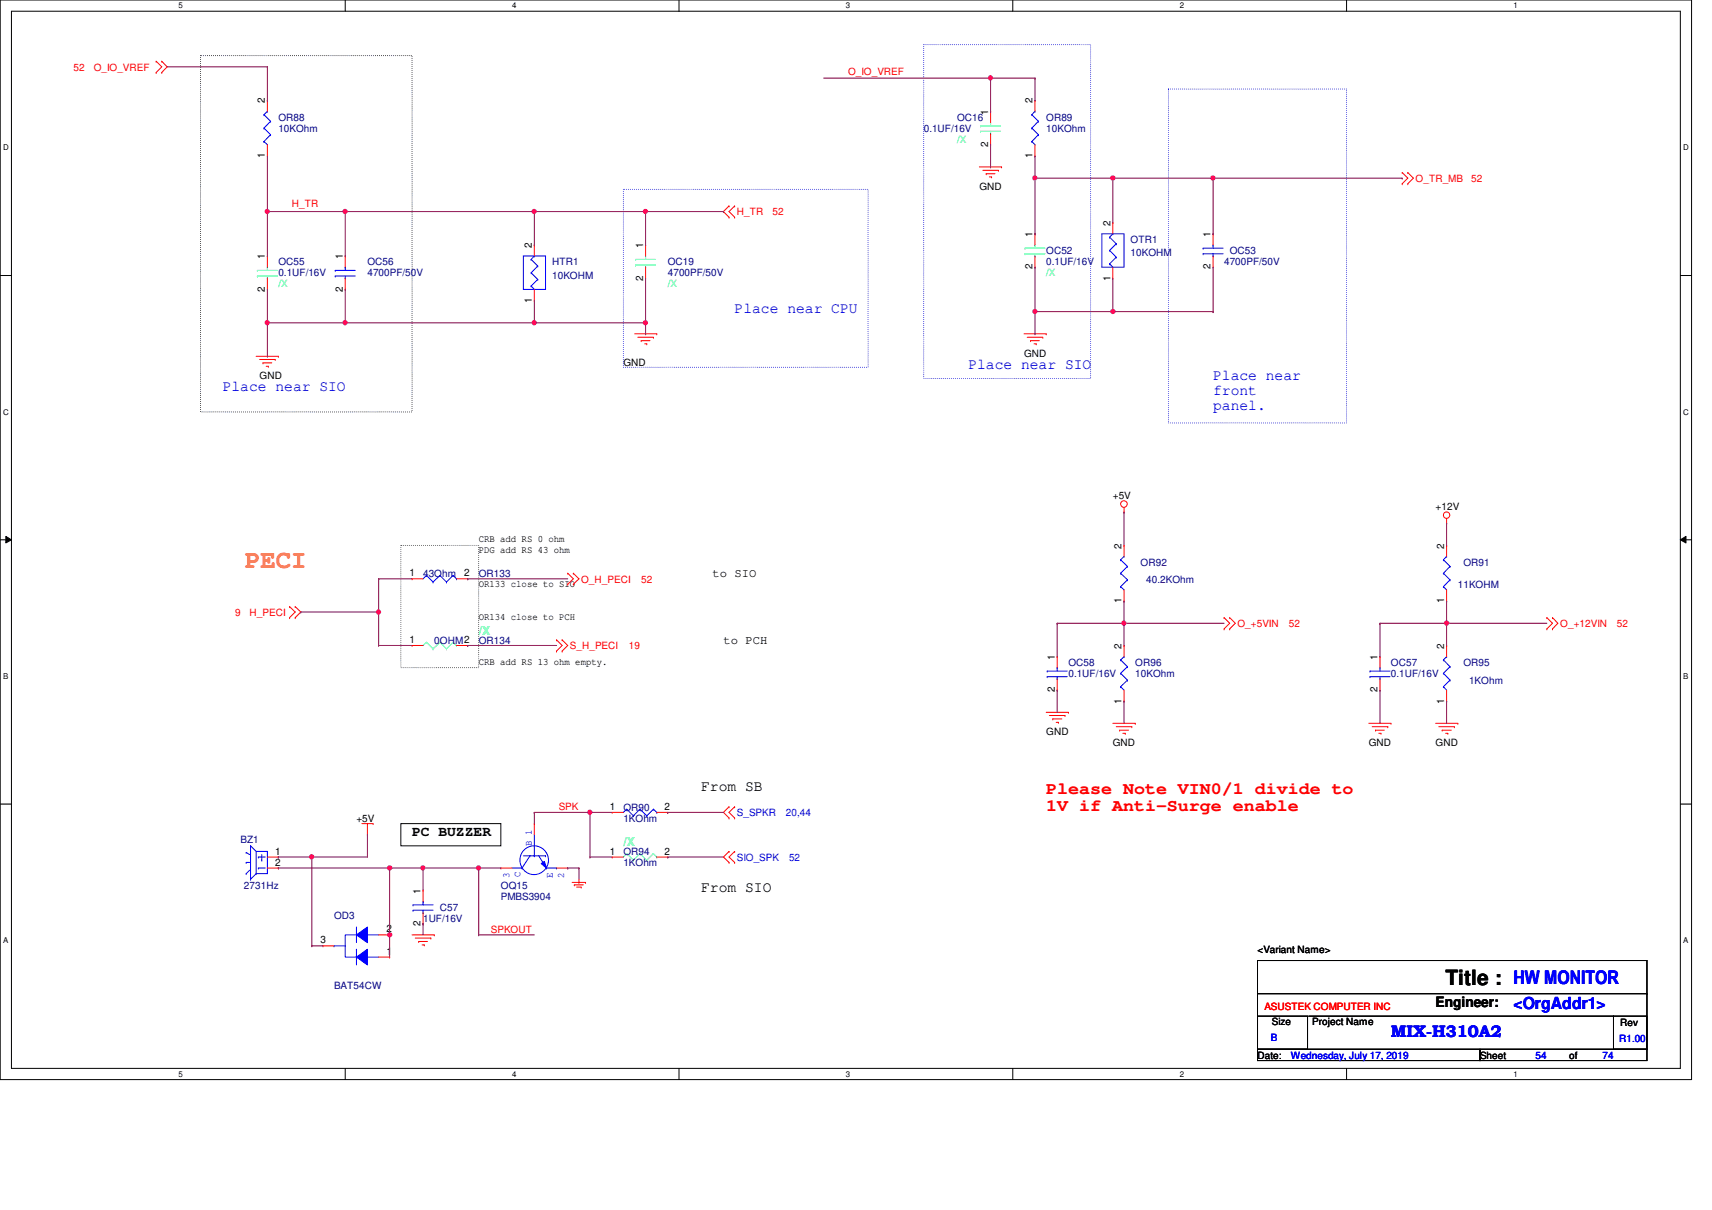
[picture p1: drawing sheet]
<svg xmlns="http://www.w3.org/2000/svg" width="297mm" height="210mm" viewBox="0 0 297 210" stroke-linecap="round" stroke-linejoin="round" font-family="sans-serif">
<path d="M0 0h293.5v187.3h-293.5zM2 1.9h289.5v183.4h-289.5z" fill="none" stroke="#000" stroke-width=".17"/>
<g fill="#fff">
<path d="M30.9 .2h.8v1.5h-.8z"/>
<path d="M30.9 185.5h.8v1.6h-.8z"/>
</g>
<path d="M59.9 0v1.9M59.9 185.3v2" fill="none" stroke="#000" stroke-width=".17"/>
<g fill="#fff">
<path d="M88.9 .2h.7v1.5h-.7z"/>
<path d="M88.9 185.5h.7v1.6h-.7z"/>
</g>
<path d="M117.8 0v1.9M117.8 185.3v2" fill="none" stroke="#000" stroke-width=".17"/>
<g fill="#fff">
<path d="M146.8 .2h.7v1.5h-.7z"/>
<path d="M146.8 185.5h.7v1.6h-.7z"/>
</g>
<path d="M175.7 0v1.9M175.7 185.3v2" fill="none" stroke="#000" stroke-width=".17"/>
<g fill="#fff">
<path d="M204.7 .2h.7v1.5h-.7z"/>
<path d="M204.7 185.5h.7v1.6h-.7z"/>
</g>
<path d="M233.6 0v1.9M233.6 185.3v2" fill="none" stroke="#000" stroke-width=".17"/>
<g fill="#fff">
<path d="M262.6 .2h.8v1.5h-.8z"/>
<path d="M262.6 185.5h.8v1.6h-.8z"/>
<path d="M.5 24.8h1v1.6h-1z"/>
<path d="M292.1 24.8h.9v1.6h-.9z"/>
<path d="M.5 70.7h1v1.5h-1z"/>
<path d="M292.1 70.7h.9v1.5h-.9z"/>
</g>
<path d="M0 47.8h2M291.5 47.8h2" fill="none" stroke="#000" stroke-width=".17"/>
<g fill="#fff">
<path d="M.5 116.5h.9v1.6h-.9z"/>
<path d="M292.1 116.5h.8v1.6h-.8z"/>
</g>
<path d="M0 93.6h2M1 93l1 .6-1 .6zM291.5 93.6l1-.6v1.2zM291.5 93.6h2" fill="none" stroke="#000" stroke-width=".17"/>
<path d="M1 93l1 .6-1 .6zM291.5 93.6l1-.6v1.2z" fill="#000"/>
<g fill="#fff">
<path d="M.5 162.4h.9v1.5h-.9z"/>
<path d="M292.1 162.4h.8v1.5h-.8z"/>
</g>
<path d="M0 139.5h2M291.5 139.5h2M69.6 142.9h17.3v3.8h-17.3zM218.2 166.6h67.5v15.4h-67.5zM218.2 176.3h8.7v5.7h-8.7zM218.2 172.4h67.5M227.1 176.3h52.8M279.9 176.3h5.8v5.7h-5.8zM279.9 176.3h.1M285.7 172.4h.1M218.2 182h38.6v2h-38.6zM256.8 182h28.9v2h-28.9z" fill="none" stroke="#000" stroke-width=".17"/>
<path d="M34.8 9.7h36.7v61.8h-36.7z" fill="none" stroke="#000" stroke-width=".17" stroke-dasharray="0 .3"/>
<path d="M160.3 7.7h28.9v58h-28.9zM202.7 15.5h30.9v57.9h-30.9zM108.2 32.9h42.4v30.8h-42.4z" fill="none" stroke="#00f" stroke-width=".17" stroke-dasharray="0 .3"/>
<path d="M69.6 94.6h13.5v21.2h-13.5z" fill="none" stroke="#007f00" stroke-width=".17" stroke-dasharray="0 .3"/>
<g fill="none" stroke="#f00" stroke-width=".17">
<path d="M27.1 12.6h.1M27.1 10.6h.1M27.1 10.6l1 1-1 1M28.1 10.6h.1M28.1 12.6h.1M28.1 10.6l.9 1-.9 1M126.5 35.7h.1M126.5 37.7h.1M126.5 35.7l-1 1 1 1M127.5 37.7h.1M127.5 35.7h.1M127.5 35.7l-1 1 1 1"/>
<path d="M169.9 29h3.9M170.5 29.5h2.7M171.1 30.1h.1M171.1 30.1h1.5M171.7 30.7h.3M172 30.7h.1M173.2 29.5h.1M173.8 29h.1M243.3 29.9h.1M243.3 31.9h.1M243.3 29.9l1 1-1 1M244.3 29.9h.1"/>
<path d="M244.3 31.9h.1M244.3 29.9l.9 1-.9 1M59.9 44.4h.1M59.9 50.2h.1M59.9 44.4v2M59.9 48.3v1.9M110.1 57.9h3.9M110.7 58.5h2.7M111.2 59.1h.1M111.2 59.1h1.6M111.8 59.6h.4M112 42.5h.1"/>
<path d="M112 48.3h.1M112 42.5v1.9M112 46.4v1.9M112.2 59.6h.1M113.4 58.5h.1M114 57.9h.1M177.7 57.9h3.8M178.2 58.5h2.7M178.8 59.1h.1M178.8 59.1h1.5M179.4 59.6h.4M179.8 59.6h.1"/>
<path d="M180.9 58.5h.1M181.5 57.9h.1M44.4 61.8h3.9M45 62.4h2.7M45.6 62.9h.1M45.6 62.9h1.6M46.2 63.5h.4M46.6 63.5h.1M47.7 62.4h.1M48.3 61.8h.1M98.5 99.4h.1M98.5 99.4l1 1-1 .9"/>
<path d="M99.5 99.4h.1M99.5 99.4l1 1-1 .9M195 88.8h.1M195 94.6h.1M195 88.1v.7M195 94.6v1.9M251 90.8h.1M251 90v.8M50.2 105.2h.1M50.2 107.1h.1M50.2 105.2l1 1-1 .9M51.2 107.1h.1"/>
<path d="M51.2 105.2h.1M51.2 105.2l1 1-1 .9M96.6 112.9h.1M96.6 111h.1M96.6 111l.9 1-.9 .9M97.5 112.9h.1M97.5 111h.1M97.5 111l1 1-1 .9M98.5 101.3h.1M99.5 101.3h.1M195 104.3h.1M195 102.3v2"/>
<path d="M212.4 107.1h.1M212.4 109.1h.1M212.4 107.1l1 1-1 1M213.4 107.1h.1M213.4 109.1h.1M213.4 107.1l.9 1-.9 1M268.4 107.1h.1M268.4 109.1h.1M268.4 107.1l1 1-1 1M269.4 107.1h.1M269.4 109.1h.1M269.4 107.1l.9 1-.9 1"/>
<path d="M126.5 140h.1M126.5 140l-1 .9 1 1M127.5 140h.1M127.5 140l-1 .9 1 1M181.5 123.6h3.9M182.1 124.1h2.7M182.7 124.7h.1M182.7 124.7h1.5M183.3 125.3h.3M183.6 125.3h.1M184.8 124.1h.1M185.4 123.6h.1"/>
<path d="M193.1 125.5h3.9M193.7 126.1h2.7M194.3 126.7h.1M194.3 126.7h1.5M194.8 127.2h.4M195.2 127.2h.1M196.4 126.1h.1M197 125.5h.1M237.5 125.5h3.8M238.1 126.1h2.7M238.7 126.7h.1M238.7 126.7h1.5"/>
<path d="M239.2 127.2h.4M239.6 127.2h.1M240.8 126.1h.1M241.3 125.5h.1M249.1 125.5h3.8M249.6 126.1h2.7M250.2 126.7h.1M250.2 126.7h1.6M250.8 127.2h.4M251.2 127.2h.1M252.3 126.1h.1M252.9 125.5h.1"/>
<path d="M62.8 142.9h1.9M63.8 144.8h.1M63.8 142.9v1.9M64.7 142.9h.1M99.3 153.1h2.3M99.6 153.5h.1M99.6 153.5h1.6M100 153.9h.8M100.5 153.1h.1M100.5 152.5v.6M100.8 153.9h.1M101.6 153.1h.1"/>
<path d="M126.5 141.9h.1M126.5 147.7h.1M126.5 149.6h.1M126.5 147.7l-1 1 1 .9M127.5 141.9h.1M127.5 149.6h.1M127.5 147.7h.1M127.5 147.7l-1 1 1 .9M71.5 162.2h3.8M72 162.7h2.8M72.6 163.3h.1M72.6 163.3h1.6"/>
<path d="M73.2 163.9h.4M73.6 163.9h.1M74.8 162.7h.1M75.3 162.2h.1"/>
<circle cx="195" cy="87.4" r=".57"/>
<circle cx="251" cy="89.4" r=".56"/>
</g>
<g fill="none" stroke="#00f" stroke-width=".17">
<path d="M58.2 46.9h.1M58.2 47.9h.1M58.2 46.9h3.4M58.2 47.9h3.4M59.9 46.4h.1M59.9 48.3h.1M59.9 46.4v.5M59.9 47.9v.4M194.4 97.1h.1M194.4 99.4h.1M194.4 97.1l1.2 1.2M194.4 99.4l1.2 1.2"/>
<path d="M195 96.5h.1M195 96.5l-.6 .6M195.6 98.3h.1M195.6 98.3l-1.2 1.1M194.4 101.8h.1M194.4 101.8l.6 .5M195.6 100.6h.1M195.6 100.6l-1.2 1.2M61.8 163.3h.1M61.8 160.8v2.5M63.8 162.2h.1M63.8 162.2h1.9"/>
</g>
<path d="M110.3 45h.1M110.3 46h.1M110.3 45h3.4M110.3 46h3.4M112 44.4h.1M112 46.4h.1M112 44.4v.6M112 46v.4" fill="none" stroke="#00ff7f" stroke-width=".17"/>
<path d="M61.8 162.2l2-1.4v2.7z" fill-rule="evenodd" fill="#00f"/>
<path d="M61.8 162.2l2-1.4v2.7z" fill="none" stroke="#00f" stroke-width=".17"/>
<path d="M61.8 166l2-1.3v2.7z" fill-rule="evenodd" fill="#00f"/>
<g fill="none" stroke="#00f" stroke-width=".17">
<path d="M179 19.9h.1M179 19.9l1.2 1.1M179.6 19.3h.1M179.6 19.3l-.6 .6M179 24.6h.1M179 22.2h.1M179 24.6l.6 .5M179 22.2l1.2 1.2M180.2 21h.1M180.2 23.4h.1M180.2 21l-1.2 1.2M180.2 23.4l-1.2 1.2"/>
<path d="M181.7 116.4h.1M181.7 117.4h.1M181.7 116.4h3.5M181.7 117.4h3.5M183.4 115.8h.1M183.4 117.8h.1M183.4 115.8v.6M183.4 117.4v.4M237.7 116.4h.1M237.7 117.4h.1M237.7 116.4h3.5M237.7 117.4h3.5"/>
<path d="M239.4 115.8h.1M239.4 117.8h.1M239.4 115.8v.6M239.4 117.4v.4M88.9 150.6h1.7M90.6 150.6h.1M90.8 148.5h3.9M91.9 148.5h.1M91.9 148.5l-1.3 2.1M92.7 148.5h.1M92.7 144.8v3.7M93.5 148.5l1.3 2.1"/>
<path d="M94.7 148.5h.1M94.8 150.6h.1M94.8 150.6h1.8M96.6 150.6h.1M58 164.1h.1M58 164.1h1.9M61.8 166l2-1.3v2.7zM61.8 164.7h.1M61.8 162.2h-1.9v3.8h1.9M61.8 164.7v2.7M63.8 166h.1M63.8 166h1.9"/>
<circle cx="92.7" cy="149.2" r="2.49"/>
</g>
<g fill="none" stroke="#f00" stroke-width=".17">
<path d="M179.6 17.4h.1M179.6 17.4v1.9M179.6 27.1h.1M179.6 25.1v2M183.4 113.9h.1M183.4 119.7h.1M183.4 113.9v1.9M183.4 117.8v1.9M239.4 113.9h.1M239.4 119.7h.1M239.4 113.9v1.9M239.4 117.8v1.9"/>
<path d="M56 164.1h.1M56 164.1h2M65.7 166h1.9M65.7 162.2h1.9M67.6 166h.1M67.6 162.2h.1"/>
</g>
<path d="M93.9 149.8l.5-.4 .4 1.2z" fill="#00f"/>
<g fill="none" stroke="#00f" stroke-width=".17">
<path d="M45.8 19.9h.1M45.8 19.9l1.1 1.1M46.4 19.3h.1M46.4 19.3l-.6 .6M45.8 24.6h.1M45.8 22.2h.1M45.8 24.6l.6 .5M45.8 22.2l1.1 1.2M46.9 21h.1M46.9 23.4h.1M46.9 21l-1.1 1.2M46.9 23.4l-1.1 1.2"/>
<path d="M90.8 44.4h3.9v5.8h-3.9zM92.2 45h.1M92.2 49.6h.1M92.2 47.3h.1M92.2 45l1.1 1.1M92.2 49.6l.5 .6M92.2 47.3l1.1 1.2M92.7 44.4h.1M92.7 44.4l-.5 .6M93.3 46.1h.1M93.3 48.5h.1M93.3 46.1l-1.1 1.2"/>
<path d="M93.3 48.5l-1.1 1.1M191.2 40.6h3.8v5.8h-3.8zM192.5 41.1h.1M192.5 45.8h.1M192.5 43.4h.1M192.5 41.1l1.2 1.2M192.5 45.8l.6 .6M192.5 43.4l1.2 1.2M193.1 40.6h.1M193.1 40.6l-.6 .5M193.7 42.3h.1M193.7 44.6h.1"/>
<path d="M193.7 42.3l-1.2 1.1M193.7 44.6l-1.2 1.2M208.7 43.1h.1M208.7 44h.1M208.7 43.1h3.5M208.7 44h3.5M210.5 42.5h.1M210.5 44.4h.1M210.5 42.5v.6M210.5 44v.4M74 99.8h.1M74 99.8l1.1 1.2"/>
<path d="M74 99.8l-.6 .6M76.3 99.8h.1M76.3 99.8l1.2 1.2M76.3 99.8l-1.2 1.2M78.6 99.8h.1M78.6 99.8l.6 .6M78.6 99.8l-1.1 1.2M250.4 97.1h.1M250.4 99.4h.1M250.4 97.1l1.2 1.2M250.4 99.4l1.2 1.2M251 96.5h.1"/>
<path d="M251 96.5l-.6 .6M251.6 98.3h.1M251.6 98.3l-1.2 1.1M75.1 101h.1M77.5 101h.1M79.2 100.4h.1M194.4 114.5h.1M194.4 119.1h.1M194.4 116.8h.1M194.4 114.5l1.2 1.2M194.4 119.1l.6 .6M194.4 116.8l1.2 1.2"/>
<path d="M195 113.9h.1M195 113.9l-.6 .6M195.6 115.7h.1M195.6 118h.1M195.6 115.7l-1.2 1.1M195.6 118l-1.2 1.1M250.4 101.8h.1M250.4 114.5h.1M250.4 119.1h.1M250.4 116.8h.1M250.4 101.8l.6 .5M250.4 114.5l1.2 1.2"/>
<path d="M250.4 119.1l.6 .6M250.4 116.8l1.2 1.2M251 113.9h.1M251 113.9l-.6 .6M251.6 100.6h.1M251.6 115.7h.1M251.6 118h.1M251.6 100.6l-1.2 1.2M251.6 115.7l-1.2 1.1M251.6 118l-1.2 1.1M42.7 147.9h.1M42.7 151.6h.1"/>
<path d="M42.7 149.6h.1M42.7 147.9l.6 .4M42.7 149.6h.6M43.3 151l-.6 .6M43.5 146.7h.1M43.5 152.5h.1M43.5 146.7l.9 1M43.5 146.7v5.8M44.4 147.7h2v3.9h-2zM44.4 151.6h.1M44.4 151.6l-.9 .9M44.8 148.7h.1"/>
<path d="M44.8 150.6h.1M44.8 148.7h1.2M44.8 150.6h1.2M45.4 149.2h.1M45.4 148.3v.9M71.7 157h.1M71.7 157.9h.1M71.7 157h3.4M71.7 157.9h3.4M73.4 156.4h.1M73.4 158.3h.1M73.4 156.4v.6"/>
<path d="M73.4 157.9v.4M93.9 149.8l.5-.4 .4 1.2zM108.8 140.4h.1M108.8 140.4l1.1 1.1M108.8 140.4l-.6 .5M109.9 141.5h.1M111 140.4h.1M111 140.4l1.2 1.1M111 140.4l-1.1 1.1M112.2 141.5h.1M113.4 140.4h.1M113.4 140.4l.6 .5"/>
<path d="M113.4 140.4l-1.2 1.1M114 140.9h.1"/>
</g>
<g fill="none" stroke="#f00" stroke-width=".17">
<path d="M46.4 17.4h.1M46.4 17.4v1.9M171.9 19.3h.1M171.9 19.3v2M46.4 27.1h.1M46.4 25.1v2M171.9 25.1h.1M171.9 23.2v1.9M193.1 38.6h.1M193.1 38.6v2M46.4 44.4h.1M46.4 50.2h.1"/>
<path d="M46.4 44.4v2M46.4 48.3v1.9M92.7 52.2h.1M92.7 42.5h.1M92.7 42.5v1.9M92.7 50.2v2M179.6 40.6h.1M179.6 46.4h.1M179.6 40.6v1.9M179.6 44.4v2M193.1 48.3h.1M193.1 46.4v1.9"/>
<path d="M210.5 40.6h.1M210.5 46.4h.1M210.5 40.6v1.9M210.5 44.4v2M251 94.6h.1M251 94.6v1.9M71.5 112h.1M71.5 100.4h.1M71.5 112h1.9M71.5 100.4h1.9M79.2 112h1.9M79.2 100.4h1.9"/>
<path d="M81.1 112h.1M81.1 100.4h.1M195 112h.1M195 112v1.9M195 119.7v1.9M251 104.3h.1M251 112h.1M251 102.3v2M251 112v1.9M251 119.7v1.9M195 121.6h.1M251 121.6h.1"/>
<path d="M46.4 150.6h1.9M46.4 148.7h1.9M48.3 148.7h.1M48.3 150.6h.1M73.4 154.4h.1M73.4 154.4v2M73.4 158.3v1.9M86.9 150.6h.1M86.9 150.6h2M92.7 142.9h.1M92.7 142.9v1.9M96.6 150.6h1.9"/>
<path d="M98.5 150.6h.1M106.2 148.7h.1M106.2 140.9h.1M106.2 148.7h2M106.2 140.9h2M114 148.7h1.9M114 140.9h1.9M115.9 148.7h.1M115.9 140.9h.1M73.4 160.2h.1"/>
</g>
<g fill="none" stroke="#00ff7f" stroke-width=".17">
<path d="M170.1 21.8h.1M170.1 22.8h.1M170.1 21.8h3.5M170.1 22.8h3.5M171.9 21.3h.1M171.9 23.2h.1M171.9 21.3v.5M171.9 22.8v.4M44.7 46.9h.1M44.7 47.9h.1M44.7 46.9h3.4M44.7 47.9h3.4"/>
<path d="M46.4 46.4h.1M46.4 48.3h.1M46.4 46.4v.5M46.4 47.9v.4M177.8 43.1h.1M177.8 44h.1M177.8 43.1h3.5M177.8 44h3.5M179.6 42.5h.1M179.6 44.4h.1M179.6 42.5v.6M179.6 44v.4"/>
<path d="M74 111.4h.1M74 111.4l1.1 1.2M74 111.4l-.6 .6M75.1 112.6h.1M76.3 111.4h.1M76.3 111.4l1.2 1.2M76.3 111.4l-1.2 1.2M77.5 112.6h.1M78.6 111.4h.1M78.6 111.4l.6 .6M78.6 111.4l-1.1 1.2M79.2 112h.1"/>
<path d="M108.8 148.1h.1M108.8 148.1l1.1 1.1M108.8 148.1l-.6 .6M109.9 149.2h.1M111 148.1h.1M111 148.1l1.2 1.1M111 148.1l-1.1 1.1M112.2 149.2h.1M113.4 148.1h.1M113.4 148.1l.6 .6M113.4 148.1l-1.2 1.1M114 148.7h.1"/>
</g>
<path d="M29 11.6h17.4M46.4 11.6h.1M46.4 17.4h.1M46.4 11.6v5.8M46.4 36.7h.1M46.4 27.1v9.6M92.7 36.7h19.3M112 36.7h.1" fill="none" stroke="#7f0040" stroke-width=".17"/>
<circle cx="112" cy="36.7" r=".37" fill="#f0f"/>
<circle cx="112" cy="36.7" r=".37" fill="none" stroke="#f0f" stroke-width=".17"/>
<path d="M59.9 36.7h.1M59.9 36.7h-13.5v7.7M59.9 36.7v7.7M92.7 36.7v5.8M46.4 44.4h.1M59.9 44.4h.1M92.7 42.5h.1" fill="none" stroke="#7f0040" stroke-width=".17"/>
<circle cx="46.4" cy="36.7" r=".37" fill="#f0f"/>
<circle cx="46.4" cy="36.7" r=".37" fill="none" stroke="#f0f" stroke-width=".17"/>
<path d="M125.5 36.7h.1M125.5 36.7h-13.5v5.8M112 42.5h.1M183.4 119.7h.1M183.4 108.1h.1M183.4 108.1h29M183.4 119.7v3.9M195 108.1h.1" fill="none" stroke="#7f0040" stroke-width=".17"/>
<circle cx="195" cy="108.1" r=".37" fill="#f0f"/>
<circle cx="195" cy="108.1" r=".37" fill="none" stroke="#f0f" stroke-width=".17"/>
<path d="M112 56h.1M112 48.3v7.7M195 88.8h.1M195 88.8v5.8M183.4 108.1h.1M183.4 108.1v5.8M195 108.1h.1M195 104.3h.1M195 104.3v7.7M195 121.6h.1M195 121.6v3.9" fill="none" stroke="#7f0040" stroke-width=".17"/>
<circle cx="112" cy="56" r=".37" fill="#f0f"/>
<circle cx="112" cy="56" r=".37" fill="none" stroke="#f0f" stroke-width=".17"/>
<path d="M59.9 36.7h32.8M92.7 36.7h.1M46.4 56v5.8M92.7 56h.1M92.7 52.2v3.8M46.4 61.8h.1" fill="none" stroke="#7f0040" stroke-width=".17"/>
<circle cx="59.9" cy="36.7" r=".37" fill="#f0f"/>
<circle cx="59.9" cy="36.7" r=".37" fill="none" stroke="#f0f" stroke-width=".17"/>
<circle cx="92.7" cy="36.7" r=".37" fill="#f0f"/>
<circle cx="92.7" cy="36.7" r=".37" fill="none" stroke="#f0f" stroke-width=".17"/>
<path d="M171.9 19.3h.1M171.9 13.5v5.8M179.6 54.1h.1M179.6 46.4v7.7" fill="none" stroke="#7f0040" stroke-width=".17"/>
<circle cx="179.5" cy="54" r=".37" fill="#f0f"/>
<circle cx="179.5" cy="54" r=".37" fill="none" stroke="#f0f" stroke-width=".17"/>
<path d="M210.5 30.9h32.8M243.3 30.9h.1" fill="none" stroke="#7f0040" stroke-width=".17"/>
<circle cx="210.4" cy="30.9" r=".37" fill="#f0f"/>
<circle cx="210.4" cy="30.9" r=".37" fill="none" stroke="#f0f" stroke-width=".17"/>
<g fill="none" stroke="#7f0040" stroke-width=".17">
<path d="M171.9 13.5h7.7M179.6 13.5h.1M171.9 29h.1M171.9 25.1v3.9M193.1 30.9h.1M193.1 30.9v7.7M210.5 30.9h.1M210.5 30.9h-30.9v9.7M210.5 30.9v9.7M179.6 40.6h.1M193.1 54.1h17.4M210.5 40.6h.1"/>
<path d="M210.5 54.1h.1"/>
</g>
<circle cx="179.5" cy="30.9" r=".37" fill="#f0f"/>
<circle cx="179.5" cy="30.9" r=".37" fill="none" stroke="#f0f" stroke-width=".17"/>
<circle cx="193.1" cy="30.9" r=".37" fill="#f0f"/>
<circle cx="193.1" cy="30.9" r=".37" fill="none" stroke="#f0f" stroke-width=".17"/>
<path d="M142.9 13.5h29M171.9 13.5h.1M179.6 30.9h.1M179.6 27.1v3.8" fill="none" stroke="#7f0040" stroke-width=".17"/>
<circle cx="171.8" cy="13.5" r=".38" fill="#f0f"/>
<circle cx="171.8" cy="13.5" r=".38" fill="none" stroke="#f0f" stroke-width=".17"/>
<g fill="none" stroke="#7f0040" stroke-width=".17">
<path d="M179.6 17.4h.1M179.6 13.5v3.9M251 90.8h.1M251 90.8v3.8M239.4 108.1h.1M239.4 119.7h.1M239.4 108.1h29M239.4 108.1v5.8M239.4 119.7v5.8M251 108.1h.1M251 108.1v3.9M251 121.6h.1"/>
<path d="M251 121.6v3.9"/>
</g>
<circle cx="251" cy="108.1" r=".37" fill="#f0f"/>
<circle cx="251" cy="108.1" r=".37" fill="none" stroke="#f0f" stroke-width=".17"/>
<path d="M251 104.3h.1M251 104.3v3.8M73.4 150.6h.1M73.4 150.6h9.7" fill="none" stroke="#7f0040" stroke-width=".17"/>
<circle cx="83" cy="150.6" r=".37" fill="#f0f"/>
<circle cx="83" cy="150.6" r=".37" fill="none" stroke="#f0f" stroke-width=".17"/>
<circle cx="73.4" cy="150.6" r=".37" fill="#f0f"/>
<circle cx="73.4" cy="150.6" r=".37" fill="none" stroke="#f0f" stroke-width=".17"/>
<path d="M102.4 140.9h.1M102.4 140.9v7.8M83.1 162.2h.1M83.1 162.2h9.6" fill="none" stroke="#7f0040" stroke-width=".17"/>
<circle cx="102.3" cy="140.9" r=".37" fill="#f0f"/>
<circle cx="102.3" cy="140.9" r=".37" fill="none" stroke="#f0f" stroke-width=".17"/>
<g fill="none" stroke="#7f0040" stroke-width=".17">
<path d="M48.3 150.6h.1M48.3 150.6h19.3M73.4 150.6h.1M73.4 150.6v3.8M83.1 150.6h.1M83.1 150.6h3.8M83.1 150.6v11.6M92.7 140.9h.1M92.7 140.9v2M115.9 140.9h.1M115.9 140.9h9.6M54.1 164.1h.1"/>
<path d="M54.1 164.1h1.9"/>
</g>
<circle cx="67.6" cy="150.6" r=".37" fill="#f0f"/>
<circle cx="67.6" cy="150.6" r=".37" fill="none" stroke="#f0f" stroke-width=".17"/>
<path d="M48.3 148.7h.1M48.3 148.7h5.8M102.4 140.9h.1M102.4 140.9h3.8M115.9 148.7h.1M115.9 148.7h9.6M67.6 162.2h.1M67.6 162.2v3.8" fill="none" stroke="#7f0040" stroke-width=".17"/>
<circle cx="67.6" cy="162.2" r=".37" fill="#f0f"/>
<circle cx="67.6" cy="162.2" r=".37" fill="none" stroke="#f0f" stroke-width=".17"/>
<g fill="none" stroke="#7f0040" stroke-width=".17">
<path d="M46.4 56h13.5M59.9 56h.1M193.1 54.1h.1M193.1 48.3v5.8M63.8 144.8h.1M63.8 144.8v3.9M67.6 150.6h.1M67.6 150.6h5.8M67.6 150.6v11.6M92.7 140.9h.1M92.7 140.9h9.7M98.5 150.6h.1"/>
<path d="M98.5 150.6h2M102.4 148.7h.1M102.4 148.7h3.8M73.4 160.2h.1M73.4 160.2v2"/>
</g>
<circle cx="193.1" cy="54" r=".37" fill="#f0f"/>
<circle cx="193.1" cy="54" r=".37" fill="none" stroke="#f0f" stroke-width=".17"/>
<path d="M59.9 56h32.8M92.7 56h.1M179.6 57.9h.1M179.6 54.1v3.8M210.5 54.1h.1M210.5 46.4v7.7M100.5 150.6h.1M100.5 150.6v1.9" fill="none" stroke="#7f0040" stroke-width=".17"/>
<circle cx="59.9" cy="56" r=".37" fill="#f0f"/>
<circle cx="59.9" cy="56" r=".37" fill="none" stroke="#f0f" stroke-width=".17"/>
<circle cx="92.7" cy="56" r=".37" fill="#f0f"/>
<circle cx="92.7" cy="56" r=".37" fill="none" stroke="#f0f" stroke-width=".17"/>
<path d="M46.4 56h.1M46.4 50.2v5.8M92.7 56h19.3M112 56h.1M179.6 54.1h13.5M193.1 54.1h.1" fill="none" stroke="#7f0040" stroke-width=".17"/>
<circle cx="46.4" cy="56" r=".37" fill="#f0f"/>
<circle cx="46.4" cy="56" r=".37" fill="none" stroke="#f0f" stroke-width=".17"/>
<path d="M54.1 148.7h.1M54.1 148.7v15.4M54.1 148.7h9.7" fill="none" stroke="#7f0040" stroke-width=".17"/>
<circle cx="54.1" cy="148.6" r=".38" fill="#f0f"/>
<circle cx="54.1" cy="148.6" r=".38" fill="none" stroke="#f0f" stroke-width=".17"/>
<g fill="none" stroke="#7f0040" stroke-width=".17">
<path d="M59.9 56h.1M59.9 50.2v5.8M112 57.9h.1M112 56v1.9M52.2 106.2h.1M52.2 106.2h13.5M65.7 100.4h.1M65.7 112h.1M65.7 106.2h.1M65.7 112h5.8M65.7 100.4h5.8M65.7 100.4v11.6"/>
<path d="M81.1 112h.1M81.1 100.4h.1M81.1 112h15.5M81.1 100.4h17.4"/>
</g>
<circle cx="65.7" cy="106.2" r=".38" fill="#f0f"/>
<circle cx="65.7" cy="106.2" r=".38" fill="none" stroke="#f0f" stroke-width=".17"/>
<circle cx="112" cy="36.7" r=".37" fill="#f0f"/>
<circle cx="112" cy="36.7" r=".37" fill="none" stroke="#f0f" stroke-width=".17"/>
<circle cx="46.4" cy="36.7" r=".37" fill="#f0f"/>
<circle cx="46.4" cy="36.7" r=".37" fill="none" stroke="#f0f" stroke-width=".17"/>
<circle cx="195" cy="108.1" r=".37" fill="#f0f"/>
<circle cx="195" cy="108.1" r=".37" fill="none" stroke="#f0f" stroke-width=".17"/>
<circle cx="112" cy="56" r=".37" fill="#f0f"/>
<circle cx="112" cy="56" r=".37" fill="none" stroke="#f0f" stroke-width=".17"/>
<circle cx="59.9" cy="36.7" r=".37" fill="#f0f"/>
<circle cx="59.9" cy="36.7" r=".37" fill="none" stroke="#f0f" stroke-width=".17"/>
<circle cx="92.7" cy="36.7" r=".37" fill="#f0f"/>
<circle cx="92.7" cy="36.7" r=".37" fill="none" stroke="#f0f" stroke-width=".17"/>
<circle cx="179.5" cy="54" r=".37" fill="#f0f"/>
<circle cx="179.5" cy="54" r=".37" fill="none" stroke="#f0f" stroke-width=".17"/>
<circle cx="210.4" cy="30.9" r=".37" fill="#f0f"/>
<circle cx="210.4" cy="30.9" r=".37" fill="none" stroke="#f0f" stroke-width=".17"/>
<circle cx="179.5" cy="30.9" r=".37" fill="#f0f"/>
<circle cx="179.5" cy="30.9" r=".37" fill="none" stroke="#f0f" stroke-width=".17"/>
<circle cx="193.1" cy="30.9" r=".37" fill="#f0f"/>
<circle cx="193.1" cy="30.9" r=".37" fill="none" stroke="#f0f" stroke-width=".17"/>
<circle cx="171.8" cy="13.5" r=".38" fill="#f0f"/>
<circle cx="171.8" cy="13.5" r=".38" fill="none" stroke="#f0f" stroke-width=".17"/>
<circle cx="251" cy="108.1" r=".37" fill="#f0f"/>
<circle cx="251" cy="108.1" r=".37" fill="none" stroke="#f0f" stroke-width=".17"/>
<circle cx="83" cy="150.6" r=".37" fill="#f0f"/>
<circle cx="83" cy="150.6" r=".37" fill="none" stroke="#f0f" stroke-width=".17"/>
<circle cx="73.4" cy="150.6" r=".37" fill="#f0f"/>
<circle cx="73.4" cy="150.6" r=".37" fill="none" stroke="#f0f" stroke-width=".17"/>
<circle cx="102.3" cy="140.9" r=".37" fill="#f0f"/>
<circle cx="102.3" cy="140.9" r=".37" fill="none" stroke="#f0f" stroke-width=".17"/>
<circle cx="67.6" cy="150.6" r=".37" fill="#f0f"/>
<circle cx="67.6" cy="150.6" r=".37" fill="none" stroke="#f0f" stroke-width=".17"/>
<circle cx="67.6" cy="162.2" r=".37" fill="#f0f"/>
<circle cx="67.6" cy="162.2" r=".37" fill="none" stroke="#f0f" stroke-width=".17"/>
<circle cx="193.1" cy="54" r=".37" fill="#f0f"/>
<circle cx="193.1" cy="54" r=".37" fill="none" stroke="#f0f" stroke-width=".17"/>
<circle cx="59.9" cy="56" r=".37" fill="#f0f"/>
<circle cx="59.9" cy="56" r=".37" fill="none" stroke="#f0f" stroke-width=".17"/>
<circle cx="92.7" cy="56" r=".37" fill="#f0f"/>
<circle cx="92.7" cy="56" r=".37" fill="none" stroke="#f0f" stroke-width=".17"/>
<circle cx="46.4" cy="56" r=".37" fill="#f0f"/>
<circle cx="46.4" cy="56" r=".37" fill="none" stroke="#f0f" stroke-width=".17"/>
<circle cx="54.1" cy="148.6" r=".38" fill="#f0f"/>
<circle cx="54.1" cy="148.6" r=".38" fill="none" stroke="#f0f" stroke-width=".17"/>
<circle cx="65.7" cy="106.2" r=".38" fill="#f0f"/>
<circle cx="65.7" cy="106.2" r=".38" fill="none" stroke="#f0f" stroke-width=".17"/>
<text font-size="4.6" fill="#ff7f00" x="42.5" y="98.5">PECI</text>
<text font-size="3.6" x="250.8" y="170.9">Title : HW MONITOR</text>
<g font-size="3" fill="#f00">
<text x="181.5" y="137.7">Please Note VIN0/1 divide to</text>
<text x="181.5" y="140.7">1V if Anti-Surge enable</text>
</g>
<g font-size="2.9" fill="#00f">
<text x="241.3" y="179.9">MIX-H310A2</text>
<text x="262.6" y="175">&lt;OrgAddr1&gt;</text>
</g>
<g font-size="2.7" fill="#00f">
<text x="127.5" y="54.3">Place near CPU</text>
<text x="168" y="64">Place near SIO</text>
<text x="210.5" y="65.9">Place near</text>
<text x="38.6" y="67.8">Place near SIO</text>
<text x="210.5" y="68.5">front</text>
<text x="210.5" y="71.2">panel.</text>
</g>
<g font-size="2.7">
<text x="121.7" y="137.3">From SB</text>
<text x="121.7" y="154.7">From SIO</text>
</g>
<g font-size="2.5">
<text x="71.5" y="144.9">PC BUZZER</text>
<text x="249.1" y="174.7">Engineer:</text>
</g>
<g font-size="2.1">
<text x="123.6" y="100.1">to SIO</text>
<text x="125.5" y="111.7">to PCH</text>
</g>
<g font-size="2.1" fill="#00ff7f">
<text x="83.1" y="110.1">/X</text>
<text x="108.2" y="146.8">/X</text>
</g>
<g font-size="1.7" fill="#f00">
<text x="12.8" y="12.2">52</text>
<text x="16.3" y="12.2">O_IO_VREF</text>
<text x="147.1" y="13">O_IO_VREF</text>
<text x="50.6" y="35.9">H_TR</text>
<text x="245.6" y="31.5">O_TR_MB</text>
<text x="255.3" y="31.5">52</text>
<text x="127.8" y="37.3">H_TR</text>
<text x="134" y="37.3">52</text>
<text x="100.8" y="101">O_H_PECI</text>
<text x="111.2" y="101">52</text>
<text x="40.8" y="106.8">9</text>
<text x="43.3" y="106.8">H_PECI</text>
<text x="98.9" y="112.6">S_H_PECI</text>
<text x="109.1" y="112.6">19</text>
<text x="214.7" y="108.8">O_+5VIN</text>
<text x="223.6" y="108.8">52</text>
<text x="270.7" y="108.8">O_+12VIN</text>
<text x="280.5" y="108.8">52</text>
<text x="96.9" y="140.5">SPK</text>
<text x="85.2" y="161.8">SPKOUT</text>
<text x="219.4" y="175.2">ASUSTEK COMPUTER INC</text>
</g>
<g font-size="1.7">
<text x="46" y="17.9" transform="rotate(-90 46 17.9)">2</text>
<text x="179.2" y="17.9" transform="rotate(-90 179.2 17.9)">2</text>
<text x="171.4" y="19.9" transform="rotate(-90 171.4 19.9)">1</text>
<text x="46" y="27.4" transform="rotate(-90 46 27.4)">1</text>
<text x="171.4" y="25.5" transform="rotate(-90 171.4 25.5)">2</text>
<text x="179.2" y="27.4" transform="rotate(-90 179.2 27.4)">1</text>
<text x="169.9" y="32.9">GND</text>
<text x="179.2" y="41.1" transform="rotate(-90 179.2 41.1)">1</text>
<text x="192.7" y="39.2" transform="rotate(-90 192.7 39.2)">2</text>
<text x="210.1" y="41.1" transform="rotate(-90 210.1 41.1)">1</text>
<text x="46" y="45" transform="rotate(-90 46 45)">1</text>
<text x="59.5" y="45" transform="rotate(-90 59.5 45)">1</text>
<text x="92.3" y="43.1" transform="rotate(-90 92.3 43.1)">2</text>
<text x="111.6" y="43.1" transform="rotate(-90 111.6 43.1)">1</text>
<text x="179.2" y="46.7" transform="rotate(-90 179.2 46.7)">2</text>
<text x="210.1" y="46.7" transform="rotate(-90 210.1 46.7)">2</text>
<text x="46" y="50.6" transform="rotate(-90 46 50.6)">2</text>
<text x="59.5" y="50.6" transform="rotate(-90 59.5 50.6)">2</text>
<text x="92.3" y="52.5" transform="rotate(-90 92.3 52.5)">1</text>
<text x="111.6" y="48.7" transform="rotate(-90 111.6 48.7)">2</text>
<text x="192.7" y="48.7" transform="rotate(-90 192.7 48.7)">1</text>
<text x="45" y="65.7">GND</text>
<text x="108.2" y="63.4">GND</text>
<text x="177.7" y="61.8">GND</text>
<text x="193.1" y="86.6">+5V</text>
<text x="249.1" y="88.5">+12V</text>
<text x="83.1" y="94.1">CRB add RS 0 ohm</text>
<text x="194.6" y="95.2" transform="rotate(-90 194.6 95.2)">2</text>
<text x="250.6" y="95.2" transform="rotate(-90 250.6 95.2)">2</text>
<text x="71.1" y="100">1</text>
<text x="80.6" y="100">2</text>
<text x="83.1" y="96">PDG add RS 43 ohm</text>
<text x="83.1" y="101.8">OR133 close to SIO</text>
<text x="83.1" y="107.6">OR134 close to PCH</text>
<text x="194.6" y="104.6" transform="rotate(-90 194.6 104.6)">1</text>
<text x="250.6" y="104.6" transform="rotate(-90 250.6 104.6)">1</text>
<text x="71.1" y="111.5">1</text>
<text x="194.6" y="112.6" transform="rotate(-90 194.6 112.6)">2</text>
<text x="250.6" y="112.6" transform="rotate(-90 250.6 112.6)">2</text>
<text x="83.1" y="115.3">CRB add RS 13 ohm empty.</text>
<text x="183" y="114.5" transform="rotate(-90 183 114.5)">1</text>
<text x="239" y="114.5" transform="rotate(-90 239 114.5)">1</text>
<text x="183" y="120.1" transform="rotate(-90 183 120.1)">2</text>
<text x="194.6" y="122" transform="rotate(-90 194.6 122)">1</text>
<text x="239" y="120.1" transform="rotate(-90 239 120.1)">2</text>
<text x="250.6" y="122" transform="rotate(-90 250.6 122)">1</text>
<text x="181.5" y="127.5">GND</text>
<text x="193.1" y="129.4">GND</text>
<text x="237.5" y="129.4">GND</text>
<text x="249.1" y="129.4">GND</text>
<text x="61.8" y="142.5">+5V</text>
<text x="105.8" y="140.5">1</text>
<text x="115.3" y="140.5">2</text>
<text x="47.7" y="148.3">1</text>
<text x="105.8" y="148.3">1</text>
<text x="115.3" y="148.3">2</text>
<text x="47.7" y="150.2">2</text>
<text x="73" y="155" transform="rotate(-90 73 155)">1</text>
<text x="67.1" y="161.8">2</text>
<text x="73" y="160.7" transform="rotate(-90 73 160.7)">2</text>
<text x="55.6" y="163.7">3</text>
<text x="67.1" y="165.6">1</text>
<text x="218.2" y="165.3">&lt;Variant Name&gt;</text>
<text x="220.7" y="177.9">Size</text>
<text x="227.7" y="177.9">Project Name</text>
<text x="281.1" y="178.1">Rev</text>
<text x="218.2" y="183.6">Date:</text>
<text x="256.8" y="183.6">Sheet</text>
<text x="272.2" y="183.6">of</text>
</g>
<g font-size="1.7" fill="#00007f">
<text x="48.3" y="20.9">OR88</text>
<text x="48.3" y="22.9">10KOhm</text>
<text x="160.3" y="22.9">0.1UF/16V</text>
<text x="166.1" y="20.9">OC16</text>
<text x="181.5" y="20.9">OR89</text>
<text x="181.5" y="22.9">10KOhm</text>
<text x="48.3" y="46">OC55</text>
<text x="48.3" y="48">0.1UF/16V</text>
<text x="63.8" y="46">OC56</text>
<text x="63.8" y="48">4700PF/50V</text>
<text x="95.8" y="46">HTR1</text>
<text x="115.9" y="46">OC19</text>
<text x="115.9" y="48">4700PF/50V</text>
<text x="181.5" y="44.1">OC52</text>
<text x="181.5" y="46">0.1UF/16V</text>
<text x="196.2" y="42.2">OTR1</text>
<text x="196.2" y="44.5">10KOHM</text>
<text x="212.4" y="46">4700PF/50V</text>
<text x="213.4" y="44.1">OC53</text>
<text x="95.8" y="48.3">10KOHM</text>
<text x="73.4" y="100.1">43Ohm</text>
<text x="83.1" y="100.1">OR133</text>
<text x="197.9" y="98.1">OR92</text>
<text x="198.9" y="101.2">40.2KOhm</text>
<text x="253.9" y="98.1">OR91</text>
<text x="252.9" y="102">11KOHM</text>
<text x="75.4" y="111.7">0OHM2</text>
<text x="83.1" y="111.7">OR134</text>
<text x="185.4" y="115.5">OC58</text>
<text x="185.4" y="117.4">0.1UF/16V</text>
<text x="197" y="115.5">OR96</text>
<text x="197" y="117.4">10KOhm</text>
<text x="241.3" y="115.5">OC57</text>
<text x="241.3" y="117.4">0.1UF/16V</text>
<text x="253.9" y="115.5">OR95</text>
<text x="254.9" y="118.6">1KOhm</text>
<text x="108.2" y="140.6">OR90</text>
<text x="108.2" y="142.5">1KOhm</text>
<text x="41.7" y="146.2">BZ1</text>
<text x="108.2" y="148.3">OR94</text>
<text x="42.3" y="154.1">2731Hz</text>
<text x="86.9" y="154.1">OQ15</text>
<text x="108.2" y="150.3">1KOhm</text>
<text x="58" y="159.3">OD3</text>
<text x="73.4" y="159.9">1UF/16V</text>
<text x="76.3" y="158">C57</text>
<text x="86.9" y="156">PMBS3904</text>
<text x="58" y="171.5">BAT54CW</text>
</g>
<g font-size="1.7" fill="#00ff7f">
<text x="166.1" y="24.8">/X</text>
<text x="181.5" y="48">/X</text>
<text x="48.3" y="49.9">/X</text>
<text x="115.9" y="49.9">/X</text>
</g>
<g font-size="1.7" fill="#00f">
<text x="127.8" y="141.6">S_SPKR</text>
<text x="136.4" y="141.6">20,44</text>
<text x="92.3" y="146.7" transform="rotate(-90 92.3 146.7)">B 1</text>
<text x="127.8" y="149.3">SIO_SPK</text>
<text x="136.9" y="149.3">52</text>
<text x="88.4" y="152.3" transform="rotate(-90 88.4 152.3)">3</text>
<text x="90.3" y="152.1" transform="rotate(-90 90.3 152.1)">C</text>
<text x="95.9" y="152.3" transform="rotate(-90 95.9 152.3)">E</text>
<text x="97.9" y="152.3" transform="rotate(-90 97.9 152.3)">2</text>
<text x="220.5" y="180.6">B</text>
<text x="224" y="183.6">Wednesday, July 17, 2019</text>
<text x="266.4" y="183.6">54</text>
<text x="278" y="183.6">74</text>
<text x="280.9" y="180.8">R1.00</text>
</g>
<g font-size="1.4">
<text x="30.9" y="1.4">5</text>
<text x="88.9" y="1.4">4</text>
<text x="146.8" y="1.4">3</text>
<text x="204.7" y="1.4">2</text>
<text x="262.6" y="1.4">1</text>
<text x=".5" y="26.1">D</text>
<text x="292.1" y="26.1">D</text>
<text x=".5" y="71.9">C</text>
<text x="292.1" y="71.9">C</text>
<text x=".5" y="117.8">B</text>
<text x="292.1" y="117.8">B</text>
<text x=".5" y="163.6">A</text>
<text x="292.1" y="163.6">A</text>
<text x="30.9" y="186.8">5</text>
<text x="88.9" y="186.8">4</text>
<text x="146.8" y="186.8">3</text>
<text x="204.7" y="186.8">2</text>
<text x="262.6" y="186.8">1</text>
</g>
</svg>
